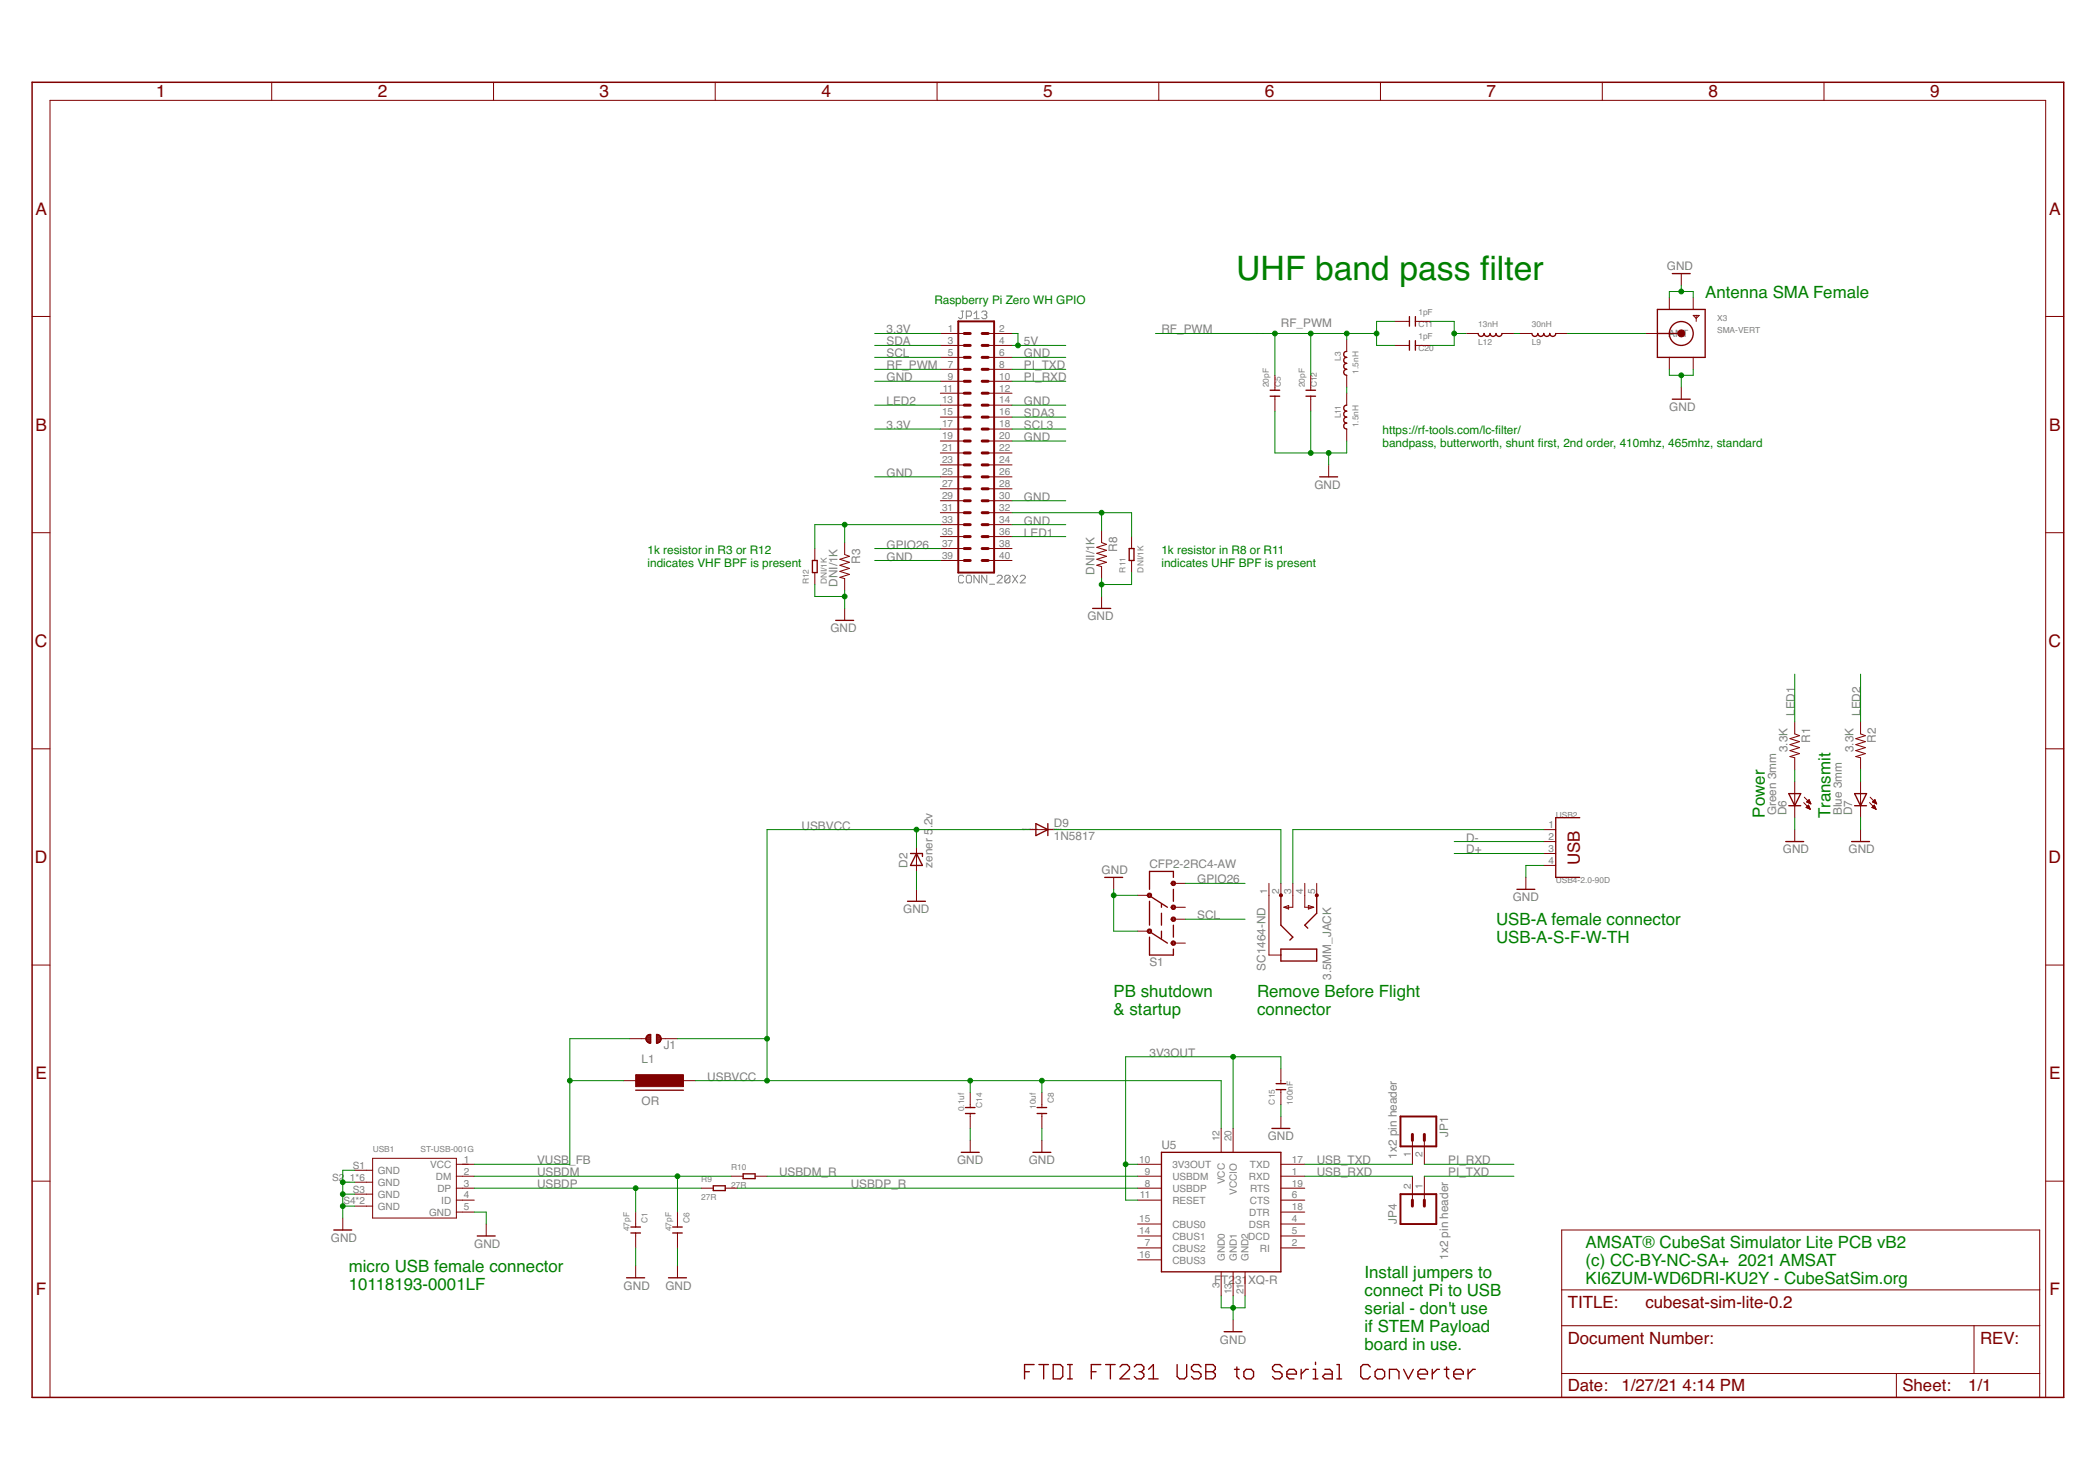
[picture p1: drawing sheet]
<svg xmlns="http://www.w3.org/2000/svg" width="297mm" height="210mm" viewBox="0 0 297 210" stroke-linecap="round" stroke-linejoin="round" font-family="sans-serif">
<g fill="none" stroke="#808080" stroke-width=".14">
<path d="M136.3 44.1h.3M136.5 44.1v.9l-.2 .2h-.2l-.2-.2M137 44.8h.6l.1-.2v-.3l-.1-.2h-.6v1.1M138.1 45.2h.7M138.1 44.4l.4-.3v1.1M139.2 44.3l.2-.2h.3l.2 .2v.1l-.2 .2M139.6 44.6h.1M139.7 44.6l.2 .2v.2l-.2 .2h-.3l-.2-.2M136.6 81.7l-.1-.2h-.4l-.2 .2v.7l.2 .2h.4l.1-.2M137.2 81.5h.4l.1 .2v.7l-.1 .2h-.4l-.2-.2v-.7zM138.8 81.5v1.1l-.7-1.1v1.1M139.9 81.5v1.1l-.7-1.1v1.1"/>
<path d="M140.3 82.8h.7M141.4 81.7l.2-.2h.3l.2 .2v.2l-.7 .7h.7M143.2 81.7l-.2-.2h-.4l-.1 .2v.7M143.2 81.7v.7l-.2 .2h-.4l-.1-.2M143.2 81.7l-.7 .7M143.6 81.5l.7 1.1M144.3 81.5l-.7 1.1M144.7 81.7l.1-.2h.4l.2 .2v.2l-.7 .7h.7"/>
</g>
<g fill="none" stroke="#800000" stroke-width=".19">
<path d="M237.1 38.8h2.5M180.1 56.2h1.3M180.1 55.3h1.3M185.2 56.2h1.3M185.2 55.3h1.3M190.9 49.8a.42 .42 0 0 0-.4 .4 .42 .42 0 0 0 .4 .5 .42 .42 0 0 0-.4 .4 .42 .42 0 0 0 .4 .4 .42 .42 0 0 0-.4 .4 .42 .42 0 0 0 .4 .4 .42 .42 0 0 0-.4 .5 .42 .42 0 0 0 .4 .4M190.9 57.4a.42 .42 0 0 0-.4 .4 .42 .42 0 0 0 .4 .5 .42 .42 0 0 0-.4 .4 .42 .42 0 0 0 .4 .4 .42 .42 0 0 0-.4 .4 .42 .42 0 0 0 .4 .5 .42 .42 0 0 0-.4 .4 .42 .42 0 0 0 .4 .4M199.8 44.9v1.3M199.8 48.3v1.3M200.7 44.9v1.3M200.7 48.3v1.3M209.6 47.3a.42 .42 0 0 0 .4 .4 .42 .42 0 0 0 .4-.4 .42 .42 0 0 0 .4 .4 .42 .42 0 0 0 .5-.4 .42 .42 0 0 0 .4 .4 .42 .42 0 0 0 .4-.4 .42 .42 0 0 0 .4 .4 .42 .42 0 0 0 .5-.4"/>
<path d="M217.2 47.3a.42 .42 0 0 0 .4 .4 .42 .42 0 0 0 .4-.4 .42 .42 0 0 0 .5 .4 .42 .42 0 0 0 .4-.4 .42 .42 0 0 0 .4 .4 .42 .42 0 0 0 .4-.4 .42 .42 0 0 0 .5 .4 .42 .42 0 0 0 .4-.4M235 43.9h6.8v6.8h-6.8zM235 47.3h3.4M237.1 56.6h2.5M115.2 79.4h.7v1.8h-.7zM160.1 77.7h.7v1.7h-.7zM187.1 67.6h2.6M118.5 87.9h2.5M154.9 86.2h2.6M146.9 116.7l1.7 .9-1.7 .8zM148.6 116.7v1.7M224 115.9h-3.4v8.5h3.4"/>
<path d="M253.2 119.3h2.5M253.6 112.5h1.7l-.8 1.7zM253.6 114.2h1.7M262.5 119.3h2.6M263 114.2h1.6M263 112.5h1.6l-.8 1.7zM128.7 127.7h2.5M129.1 121h1.7v.4M129.9 121l.9 1.7h-1.7zM156.6 124.4h2.6M163 132.8v2.6h3.4v-.9M163 127.7v3.4"/>
<path d="M163.2 132.1l2.3 1.6M163.2 127.1l2.3 1.5M164.7 128.1v.5M164.7 129.4v1.7M164.7 132v1M166.4 124.4v-.9h-3.4v2.5M166.4 126v1.7M166.4 131.1v1.7M181.6 126.9v4.2l1.7 1.7-.4 .4M181.6 134.5h5.1v1.7h-5.1zM186.7 126.9v2.5l-1.7 1.7 .4 .5M215.1 126h2.5"/>
<path d="M90.1 154.5h6.8M91.6 147.3h.6M91.6 147.1h.6M91.6 147.1l.1 .5 .4 .2M91.6 147.4h.6M91.7 147l.2-.3 .3-.1v1.2h-.2M91.7 147h.5M91.7 147l-.1 .1M91.7 147.5h.5M91.8 146.8h.4M91.8 147.7h.4M91.9 146.7h.3"/>
<path d="M93.1 147.7h.4M93.1 147.5h.5M93.1 147.4h.6M93.1 147.3h.6M93.1 147.1h.6M93.1 147h.6M93.1 146.8h.5M93.1 146.7h.3M93.5 147.7l-.3 .1M93.7 147l-.3-.3-.3-.1v1.2h.2M93.7 147v.1M93.7 147.1l-.2 .6"/>
<path d="M136.9 157h1.3M136.9 157.8h1.3M147 157h1.4M147 157.8h1.4M180.3 159.9h2.6M180.9 154.4h1.4M180.9 153.6h1.4M47.3 174.3h2.6M67.7 175.2h2.5M89.5 173.9h1.3M89.5 174.8h1.3M95.4 173.9h1.3"/>
<path d="M95.4 174.8h1.3M101.1 168.1h1.7v.6h-1.7zM105.4 166.4h1.7v.6h-1.7zM136.3 163.3h2.5M146.5 163.3h2.5M164.7 163.3h16.9v17h-16.9zM88.8 181.1h2.6M94.8 181.1h2.5M145.3 194.4h.6M146.6 193.4h-1.3v2M147.3 193.4h1.4M148 193.4v2"/>
<path d="M149.3 193.4h1l.4 .3v1.4l-.4 .3h-1zM151.4 193.4h.6M151.4 195.4h.6M151.7 193.4v2M154.7 194.4h.7M156.1 193.4h-1.4v2M156.8 193.4h1.3M157.4 193.4v2M158.8 193.7l.3-.3h.7l.3 .3v.4l-1.3 1.3h1.3M160.8 193.7l.4-.3h.6l.4 .3v.4l-.4 .3M161.5 194.4h.3M161.8 194.4l.4 .4v.3l-.4 .3h-.6l-.4-.3"/>
<path d="M162.9 195.4h1.3M162.9 194.1l.6-.7v2M166.9 193.4v1.7l.3 .3h.7l.4-.3v-1.7M170.3 193.7l-.4-.3h-.6l-.4 .3v.4l.4 .3h.6l.4 .4v.3l-.4 .3h-.6l-.4-.3M171 193.4h1l.3 .3v.4l-.3 .3 .3 .4v.3l-.3 .3h-1zM171 194.4h1M173.6 188.7h2.5M175 194.1h.7M175.4 193.7v1.4l.3 .3M176.4 194.4l.3-.3h.7l.3 .3v.7l-.3 .3h-.7l-.3-.3zM181.8 193.7l-.4-.3h-.6l-.4 .3v.4l.4 .3h.6l.4 .4v.3l-.4 .3h-.6l-.4-.3M182.5 194.8h1.3v-.4l-.3-.3h-.7l-.3 .3v.7l.3 .3h.7"/>
<path d="M184.5 194.1v1.3M185.5 194.1h-.3l-.7 .7M186.2 195.4h.7M186.2 194.1h.3v1.3M186.5 193.1v.3M187.9 194.1h.7l.3 .3v1h-1l-.4-.3 .4-.3h1M189.5 193.4h.4v2M189.5 195.4h.7M194.3 193.7l-.3-.3h-.7l-.4 .3v1.4l.4 .3h.7l.3-.3M195 194.4l.3-.3h.7l.3 .3v.7l-.3 .3h-.7l-.3-.3zM197 195.4v-1.3h1l.4 .3v1M199 194.1l.7 1.3 .7-1.3"/>
<path d="M201 194.8h1.4v-.4l-.3-.3h-.7l-.4 .3v.7l.4 .3h.7M203.1 194.1v1.3M204.1 194.1h-.3l-.7 .7M204.8 194.1h.6M205.1 193.7v1.4l.3 .3M206.1 194.8h1.4v-.4l-.4-.3h-.6l-.4 .3v.7l.4 .3h.6M208.2 194.1v1.3M209.2 194.1h-.4l-.6 .7"/>
<circle cx="238.4" cy="47.3" r="1.69"/>
</g>
<path d="M4.6 11.7h288v186.4h-288z" fill="none" stroke="#800000" stroke-width=".21"/>
<g fill="none" stroke="#800000" stroke-width=".14">
<path d="M38.5 11.7v2.5M70 11.7v2.5M101.4 11.7v2.5M132.9 11.7v2.5M164.3 11.7v2.5M195.7 11.7v2.5M227.2 11.7v2.5M258.6 11.7v2.5M238.4 38.8v1.7M4.6 44.9h2.5M133.3 59.1h3.4M133.3 57.4h3.4"/>
<path d="M133.3 55.7h3.4M133.3 54h3.4M133.3 52.3h3.4M133.3 50.7h3.4M133.3 49h3.4M133.3 47.3h3.4M140.1 59.1h3.4M140.1 57.4h3.4M140.1 55.7h3.4M140.1 54h3.4M140.1 52.3h3.4M140.1 50.7h3.4"/>
<path d="M140.1 49h3.4M140.1 47.3h3.4M180.8 53.2v2.1M180.8 56.2v2.1M185.8 53.2v2.1M185.8 56.2v2.1M190.9 48.1v1.7M190.9 53.2v1.7M190.9 55.7v1.7M197.7 49h2.1M197.7 45.6h2.1M200.7 49h2.1"/>
<path d="M200.7 45.6h2.1M207.9 47.3h1.7M213 47.3h1.7M215.5 47.3h1.7M220.6 47.3h1.7M233.3 47.3h1.7M236.7 42.2v1.7M236.7 50.7v1.6M238.4 54.9v1.7M240.1 44.7h.8l-.4 .4zM240.1 42.2v1.7M240.1 50.7v1.6"/>
<path d="M240.5 44.7v.9M290 44.9h2.6M4.6 75.5h2.5M115.5 77.7v1.7M119.8 76.9v1.7l.6 .2-1.3 .5 1.3 .4-1.3 .4 1.3 .5-1.3 .4 1.3 .4-1.3 .4 .7 .2v1.7M133.3 67.6h3.4M133.3 65.9h3.4M133.3 64.2h3.4M133.3 62.5h3.4M133.3 60.8h3.4M133.3 69.3h3.4M133.3 71h3.4"/>
<path d="M133.3 72.7h3.4M133.3 74.4h3.4M133.3 76.1h3.4M133.3 77.7h3.4M133.3 79.4h3.4M140.1 67.6h3.4M140.1 65.9h3.4M140.1 64.2h3.4M140.1 62.5h3.4M140.1 60.8h3.4M140.1 69.3h3.4M140.1 71h3.4"/>
<path d="M140.1 72.7h3.4M140.1 74.4h3.4M140.1 76.1h3.4M140.1 77.7h3.4M140.1 79.4h3.4M156.2 75.2v1.7l.7 .3-1.4 .4 1.4 .4-1.4 .4 1.4 .4-1.4 .5 1.4 .4-1.4 .4 .7 .2v1.7M160.4 76.1v1.6M160.4 79.4v1.8M188.4 65.9v1.7M190.9 60.8v1.7M290 75.5h2.6M115.5 81.2v1.6"/>
<path d="M119.8 86.2v1.7M156.2 84.5v1.7M4.6 106.1h2.5M146 117.6h3.4M218.9 117.6h1.7M218.9 119.3h1.7M254.5 102.3v1.7l.6 .3-1.3 .4 1.3 .4-1.3 .4 1.3 .5-1.3 .4 1.3 .4-1.3 .4 .7 .2v1.7M254.5 110.8v5.1M254.5 117.6v1.7M255.7 113.7l1 1M255.8 113l1 .9M256.1 114.4h.5"/>
<path d="M256.2 113.7l.3-.4 .3 .6M256.2 113.7l.6 .2M256.2 114.4h.3M256.2 113.7h.4M256.2 114.3h.3M256.2 113.6h.4M256.2 114.5h.4M256.3 114.2h.2M256.3 113.5h.3M256.3 113.7h.4M256.4 114.2h.1M256.4 113.5h.2"/>
<path d="M256.4 114.1l.3 .6-.6-.3zM256.4 114.6h.2M256.5 113.4h.1M256.5 113.8h.2M256.6 114.7h.1M256.6 113.9h.2M263.8 102.3v1.7l.7 .3-1.4 .4 1.4 .4-1.4 .4 1.4 .5-1.4 .4 1.4 .4-1.4 .4 .7 .2v1.7M263.8 110.8v5.1M263.8 117.6v1.7M265.1 113.7l.9 1M265.2 113l.9 .9M265.4 114.4h.5"/>
<path d="M265.4 114.4l.3-.3 .3 .6M265.4 114.4l.6 .3M265.5 114.4h.4M265.5 113.7h.5M265.5 113.7l.3-.4 .3 .6M265.5 113.7l.6 .2M265.5 114.3h.3M265.6 113.6h.3M265.6 114.5h.3M265.6 114.2h.2M265.6 113.7h.4M265.6 113.5h.3"/>
<path d="M265.7 114.2h.1M265.7 113.5h.2M265.7 114.6h.2M265.8 113.4h.1M265.8 113.8h.2M265.9 114.7h.1M266 113.9h.1M290 106.1h2.6M4.6 136.8h2.5M129.9 120.1v3.4M129.9 126v1.7M157.9 124.4v1.6"/>
<path d="M161.3 132h1.7M161.3 126.9h1.7M166.4 128.6h1.7M166.4 133.7h1.7M166.4 130.3h1.7M166.4 125.2h1.7M179.9 125.2v10.2h1.7M181.6 125.2v1.7M182 128.6l.7-.3v.5zM183.3 125.2v3.4h-1.3M185 125.2v3.4h1.3M185.5 128.3l.8 .3-.8 .2z"/>
<path d="M186.7 125.2v1.7M216.3 124.4v1.6M218.9 121h1.7M218.9 122.7h1.7M290 136.8h2.6M88.4 153.2h1.7M89.3 147.2h2.4M93.7 147.2h2.4M96.9 153.2h1.7M137.6 154.9v2.1M137.6 157.8v2.1M147.7 154.9v2.1"/>
<path d="M147.7 157.8v2.1M173.1 159.9v3.4M174.8 159.9v3.4M181.6 151.5v2.1M181.6 154.4v2.1M181.6 158.2v1.7M4.6 167.4h2.5M48.6 172.6v1.7M50.3 165.9h2.5M50.3 167.6h2.5M50.3 169.2h2.5M50.3 170.9h2.5"/>
<path d="M52.8 164.2h11.9v8.4h-11.9zM64.7 165h2.5M64.7 166.7h2.5M64.7 168.4h2.5M64.7 170.1h2.5M64.7 171.8h2.5M68.9 173.5v1.7M90.1 171.8v2.1M90.1 174.8v2.1M90.1 179.4v1.7M96.1 171.8v2.1M96.1 174.8v2.1"/>
<path d="M96.1 179.4v1.7M99.4 168.4h1.7M102.8 168.4h1.7M103.7 166.7h1.7M107.1 166.7h1.7M137.6 161.6v1.7M147.7 161.6v1.7M161.3 165h3.4M161.3 166.7h3.4M161.3 168.4h3.4M161.3 170.1h3.4M161.3 173.5h3.4"/>
<path d="M161.3 175.2h3.4M161.3 176.9h3.4M161.3 178.6h3.4M181.6 165h3.4M181.6 166.7h3.4M181.6 168.4h3.4M181.6 170.1h3.4M181.6 171.8h3.4M181.6 173.5h3.4M181.6 175.2h3.4M181.6 176.9h3.4M200.3 161.6v3.4"/>
<path d="M200.3 166.7v3.4M202 161.6v3.4M202 166.7v3.4M221.4 174.3h67.8v23.8h-67.8zM290 167.4h2.6M7.1 198.1v-183.9h282.9v183.9M173.1 180.3v3.4M174.8 180.3v3.4M174.8 187v1.7M176.5 180.3v3.4M221.4 187.9h67.8M221.4 194.7h67.8"/>
<path d="M221.4 182.8h67.8M268.9 194.7v3.4M279.9 187.9v6.8"/>
</g>
<g fill="none" stroke="#800000" stroke-width=".42">
<path d="M136.7 59.1h.9M136.7 57.4h.9M136.7 55.7h.9M136.7 54h.9M136.7 52.3h.9M136.7 50.7h.9M136.7 49h.9M136.7 47.3h.9M139.3 59.1h.8M139.3 57.4h.8M139.3 55.7h.8M139.3 54h.8"/>
<path d="M139.3 52.3h.8M139.3 50.7h.8M139.3 49h.8M139.3 47.3h.8M136.7 64.2h.9M136.7 65.9h.9M136.7 67.6h.9M136.7 60.8h.9M136.7 62.5h.9M136.7 76.1h.9M136.7 77.7h.9M136.7 79.4h.9"/>
<path d="M136.7 72.7h.9M136.7 74.4h.9M136.7 71h.9M136.7 69.3h.9M139.3 64.2h.8M139.3 65.9h.8M139.3 67.6h.8M139.3 60.8h.8M139.3 62.5h.8M139.3 76.1h.8M139.3 77.7h.8M139.3 79.4h.8"/>
<path d="M139.3 72.7h.8M139.3 74.4h.8M139.3 71h.8M139.3 69.3h.8M200.3 160.8v.8M200.3 170.1v.8M202 160.8v.8M202 170.1v.8"/>
</g>
<path d="M135.9 45.6h5v35.6h-5zM198.6 158.2h5v4.3h-5zM198.6 169.2h5v4.3h-5z" fill="none" stroke="#800000" stroke-width=".28"/>
<g fill="#800000" stroke="#800000" stroke-width=".14">
<path d="M181.5 126.7h.1h.2v.3h-.3z" fill-rule="evenodd"/>
<path d="M186.5 126.7h.2h.2v.3h-.4z" fill-rule="evenodd"/>
<path d="M162.8 131.7h.2a.32 .32 0 0 1 .3 .3 .32 .32 0 0 1-.3 .3h-.2l-.2-.3 .4-.2 .1 .2-.2 .1-.1-.1h-.2z" fill-rule="evenodd"/>
<path d="M166.1 133.5l.3-.2a.32 .32 0 0 1 .3 .4 .32 .32 0 0 1-.3 .3h-.2l-.2-.3h.2l.1-.2 .2 .1v.2h-.2l-.1-.1h-.2z" fill-rule="evenodd"/>
<path d="M166.1 130.1l.3-.1a.32 .32 0 0 1 .3 .3 .32 .32 0 0 1-.3 .3h-.2l-.2-.3 .5-.1v.2h-.2l-.1-.1h-.2z" fill-rule="evenodd"/>
<path d="M166.1 128.4l.3-.1a.32 .32 0 0 1 .3 .3 .32 .32 0 0 1-.3 .3h-.2l-.2-.3 .5-.1v.1l-.2 .1-.1-.1h-.2z" fill-rule="evenodd"/>
<path d="M166.1 125l.3-.1a.32 .32 0 0 1 .3 .3 .32 .32 0 0 1-.3 .3h-.2l-.2-.3 .5-.1v.1l-.1 .1-.4-.1z" fill-rule="evenodd"/>
<path d="M162.8 126.6h.2a.32 .32 0 0 1 .3 .3 .32 .32 0 0 1-.3 .3h-.2l-.2-.3 .4-.2 .1 .2-.2 .1-.1-.1h-.2z" fill-rule="evenodd"/>
<circle cx="238.4" cy="47.3" r=".51"/>
</g>
<path d="M90.1 152.3h6.8v1.7h-6.8z" fill="#800000" stroke="#800000" stroke-width=".14"/>
<g fill="none" stroke="#008000" stroke-width=".14">
<path d="M124 50.7h9.3M124 57.4h9.3M124 54h9.3M124 47.3h9.3M124 49h9.3M124 52.3h9.3M143.5 50.7h7.6M143.5 57.4h7.6M143.5 54h7.6M143.5 47.3h.8v1.7M143.5 49h7.6M143.5 52.3h7.6"/>
<path d="M143.5 59.1h7.6M163.8 47.3h31.4M180.8 58.3v5.9h10.1v-1.7M180.8 47.3v5.9M185.8 47.3v5.9M185.8 58.3v5.9M190.9 47.3v.8M190.9 54.9v.8M197.7 45.6h-2.5v3.4h2.5M202.8 45.6h3.4v3.4h-3.4M206.2 47.3h1.7M214.7 47.3h.8"/>
<path d="M222.3 47.3h11M236.7 42.2v-.9h3.4v.9M236.7 52.3v.9h3.4v-.9M238.4 40.5v.8M238.4 53.2v1.7M119.8 74.4v2.5M124 79.4h9.3M124 67.6h9.3M124 60.8h9.3M124 77.7h9.3M133.3 74.4h-17.8v3.3M143.5 62.5h7.6"/>
<path d="M143.5 71h7.6M143.5 74.4h7.6M143.5 72.7h16.9v3.4M143.5 60.8h7.6M143.5 76.1h7.6M156.2 72.7v2.5M188.4 64.2v1.7M115.5 82.8v1.7h4.3M119.8 83.7v2.5M156.2 82v2.5M160.4 81.2v1.6h-4.2M254.5 95.5v6.8"/>
<path d="M263.8 95.5v6.8M129.9 117.6v2.5M146 117.6h-37.2v35.6M149.4 117.6h32.2v7.6M206.2 119.3h12.7M218.9 117.6h-35.6v7.6M254.5 109.1v1.7M254.5 115.9v1.7M263.8 109.1v1.7M263.8 115.9v1.7M129.9 123.5v2.5M157.9 126v6h3.4"/>
<path d="M157.9 126.9h3.4M168.1 130.3h8.4M168.1 125.2h8.4M206.2 121h12.7M218.9 122.7h-2.6v1.7M80.8 153.2h7.6M89.3 147.2h-8.5v17.8h-13.6M96.1 147.2h12.7M98.6 153.2h74.5v6.7M137.6 153.2v1.7M137.6 159.9v1.7M147.7 153.2v1.7"/>
<path d="M147.7 159.9v1.7M174.8 149.8v10.1M181.6 151.5v-1.7h-22v20.3h1.7M181.6 156.5v1.7M48.6 167.6h1.7M48.6 169.2h1.7M48.6 170.9h1.7M50.3 165.9h-1.7v6.7M67.2 171.8h1.7v1.7M67.2 166.7h36.5M67.2 168.4h32.2M90.1 168.4v3.4"/>
<path d="M90.1 176.9v2.5M96.1 166.7v5.1M96.1 176.9v2.5M104.5 168.4h56.8M108.8 166.7h52.5M159.6 165h1.7M185 166.7h15.3M185 165h15.3M202 166.7h12.7M202 165h12.7M173.1 183.7v1.7h3.4v-1.7M174.8 183.7v3.3"/>
</g>
<g fill="#008000" stroke="#008000" stroke-width=".14">
<circle cx="238.4" cy="41.3" r=".34"/>
<circle cx="238.4" cy="53.2" r=".34"/>
<circle cx="157.9" cy="126.9" r=".34"/>
<circle cx="156.2" cy="82.8" r=".34"/>
<circle cx="185.8" cy="64.2" r=".34"/>
<circle cx="188.4" cy="64.2" r=".34"/>
<circle cx="48.6" cy="167.6" r=".34"/>
<circle cx="48.6" cy="169.2" r=".34"/>
<circle cx="48.6" cy="170.9" r=".34"/>
<circle cx="174.8" cy="185.4" r=".34"/>
<circle cx="119.8" cy="84.5" r=".34"/>
<circle cx="195.2" cy="47.3" r=".34"/>
<circle cx="190.9" cy="47.3" r=".34"/>
<circle cx="185.8" cy="47.3" r=".34"/>
<circle cx="180.8" cy="47.3" r=".34"/>
<circle cx="144.3" cy="49" r=".34"/>
<circle cx="156.2" cy="72.7" r=".34"/>
<circle cx="206.2" cy="47.3" r=".34"/>
<circle cx="96.1" cy="166.7" r=".34"/>
<circle cx="90.1" cy="168.4" r=".34"/>
<circle cx="80.8" cy="153.2" r=".34"/>
<circle cx="174.8" cy="149.8" r=".34"/>
<circle cx="159.6" cy="165" r=".34"/>
<circle cx="129.9" cy="117.6" r=".34"/>
<circle cx="137.6" cy="153.2" r=".34"/>
<circle cx="147.7" cy="153.2" r=".34"/>
<circle cx="108.8" cy="153.2" r=".34"/>
<circle cx="108.8" cy="147.2" r=".34"/>
<circle cx="119.8" cy="74.4" r=".34"/>
</g>
<g font-size="4.8" fill="#008000">
<text x="175.3" y="39.6">UHF band pass flter</text>
<text x="209.9" y="39.6">i</text>
</g>
<g font-size="2.5" fill="#800000">
<text x="22.1" y="13.8">1</text>
<text x="53.6" y="13.8">2</text>
<text x="85" y="13.8">3</text>
<text x="116.5" y="13.8">4</text>
<text x="147.9" y="13.8">5</text>
<text x="179.3" y="13.8">6</text>
<text x="210.8" y="13.8">7</text>
<text x="242.2" y="13.8">8</text>
<text x="273.7" y="13.8">9</text>
<text x="5" y="30.4">A</text>
<text x="290.5" y="30.4">A</text>
<text x="5" y="61">B</text>
<text x="290.5" y="61">B</text>
<text x="4.9" y="91.7">C</text>
<text x="290.4" y="91.7">C</text>
<text x="4.9" y="122.3">D</text>
<text x="290.4" y="122.3">D</text>
<text x="5" y="153">E</text>
<text x="290.5" y="153">E</text>
<text x="5.1" y="183.6">F</text>
<text x="290.6" y="183.6">F</text>
</g>
<g font-size="2.4" fill="#008000">
<text x="241.8" y="42.2">Antenna SMA Female</text>
<text x="250.2" y="115.9" transform="rotate(-90 250.2 115.9)">Power</text>
<text x="259.6" y="115.9" transform="rotate(-90 259.6 115.9)">Transmit</text>
<text x="212.1" y="131.1">USB-A female connector</text>
<text x="212.1" y="133.7">USB-A-S-F-W-TH</text>
<text x="157.9" y="141.3">PB shutdown</text>
<text x="157.9" y="143.8">&amp; startup</text>
<text x="178.2" y="141.3">Remove Before Flight</text>
<text x="178.2" y="143.8">connector</text>
<text x="224.8" y="176.9">AMSAT® CubeSat Simulator Lite PCB vB2</text>
<text x="224.8" y="179.4">(c) CC-BY-NC-SA+ 2021 AMSAT</text>
<text x="49.5" y="180.3">micro USB female connector</text>
<text x="49.5" y="182.8">10118193-0001LF</text>
<text x="193.5" y="181.1">Install jumpers to</text>
<text x="193.5" y="183.7">connect Pi to USB</text>
<text x="224.8" y="182">KI6ZUM-WD6DRI-KU2Y - CubeSatSim.org</text>
<text x="193.5" y="186.2">serial - don't use</text>
<text x="193.5" y="188.7">if STEM Payload</text>
<text x="193.5" y="191.3">board in use.</text>
</g>
<g font-size="2.4" fill="#800000">
<text x="224" y="122.7" transform="rotate(-90 224 122.7)">USB</text>
<text x="222.3" y="185.3">TITLE:</text>
<text x="233.3" y="185.3">cubesat-sim-lite-0.2</text>
<text x="222.3" y="190.4">Document Number:</text>
<text x="280.7" y="190.4">REV:</text>
<text x="222.3" y="197.2">Date:</text>
<text x="229.9" y="197.2">1/27/21</text>
<text x="238.5" y="197.2">4:14 PM</text>
<text x="269.7" y="197.2">Sheet:</text>
<text x="279" y="197.2">1/1</text>
</g>
<g font-size="1.7" fill="#808080">
<text x="236.3" y="38.3">GND</text>
<text x="125.7" y="47.3">3.3V</text>
<text x="164.7" y="47.3">RF_PWM</text>
<text x="181.6" y="46.4">RF_PWM</text>
<text x="125.7" y="50.6">SCL</text>
<text x="125.7" y="48.9">SDA</text>
<text x="125.7" y="52.3">RF_PWM</text>
<text x="145.2" y="50.6">GND</text>
<text x="145.2" y="48.9">5V</text>
<text x="145.2" y="52.3">PI_TXD</text>
<text x="125.7" y="54">GND</text>
<text x="125.7" y="57.4">LED2</text>
<text x="145.2" y="57.4">GND</text>
<text x="145.2" y="59.1">SDA3</text>
<text x="145.2" y="54">PI_RXD</text>
<text x="236.7" y="58.3">GND</text>
<text x="125.7" y="60.8">3.3V</text>
<text x="145.2" y="62.5">GND</text>
<text x="145.2" y="60.8">SCL3</text>
<text x="125.7" y="67.6">GND</text>
<text x="145.2" y="71">GND</text>
<text x="186.4" y="69.3">GND</text>
<text x="125.7" y="77.8">GPIO26</text>
<text x="145.2" y="74.4">GND</text>
<text x="145.2" y="76.1">LED1</text>
<text x="118.8" y="83.2" transform="rotate(-90 118.8 83.2)">DNI/1K</text>
<text x="122" y="79.9" transform="rotate(-90 122 79.9)">R3</text>
<text x="125.7" y="79.4">GND</text>
<text x="155.2" y="81.5" transform="rotate(-90 155.2 81.5)">DNI/1K</text>
<text x="158.4" y="78.2" transform="rotate(-90 158.4 78.2)">R8</text>
<text x="117.7" y="89.6">GND</text>
<text x="154.2" y="87.9">GND</text>
<text x="254.5" y="101.5" transform="rotate(-90 254.5 101.5)">LED1</text>
<text x="263.8" y="101.5" transform="rotate(-90 263.8 101.5)">LED2</text>
<text x="253.5" y="106.6" transform="rotate(-90 253.5 106.6)">3.3K</text>
<text x="256.7" y="105.3" transform="rotate(-90 256.7 105.3)">R1</text>
<text x="262.8" y="106.6" transform="rotate(-90 262.8 106.6)">3.3K</text>
<text x="266" y="105.3" transform="rotate(-90 266 105.3)">R2</text>
<text x="113.7" y="117.6">USBVCC</text>
<text x="132.2" y="117.4" transform="rotate(-90 132.2 117.4)">.2v</text>
<text x="149.4" y="119.1">1N5817</text>
<text x="149.4" y="117.3">D9</text>
<text x="207.9" y="119.3">D-</text>
<text x="251.8" y="115.5" transform="rotate(-90 251.8 115.5)">Green 3mm</text>
<text x="253.3" y="115.5" transform="rotate(-90 253.3 115.5)">D6</text>
<text x="261.2" y="115.5" transform="rotate(-90 261.2 115.5)">Blue 3mm</text>
<text x="262.6" y="115.5" transform="rotate(-90 262.6 115.5)">D7</text>
<text x="128.7" y="123" transform="rotate(-90 128.7 123)">D2</text>
<text x="132.2" y="123" transform="rotate(-90 132.2 123)">zener 5</text>
<text x="156.2" y="123.8">GND</text>
<text x="163" y="123">CFP2-2RC4-AW</text>
<text x="169.8" y="125.2">GPIO26</text>
<text x="207.9" y="121">D+</text>
<text x="252.8" y="121">GND</text>
<text x="262.1" y="121">GND</text>
<text x="128.1" y="129.4">GND</text>
<text x="169.8" y="130.3">SCL</text>
<text x="214.5" y="127.7">GND</text>
<text x="163" y="136.9">S1</text>
<text x="179.4" y="137.6" transform="rotate(-90 179.4 137.6)">SC1464-ND</text>
<text x="188.7" y="138.9" transform="rotate(-90 188.7 138.9)">3.5MM_JACK</text>
<text x="94.1" y="148.7">J1</text>
<text x="163" y="149.8">3V3OUT</text>
<text x="91" y="150.6">L1</text>
<text x="100.3" y="153.2">USBVCC</text>
<text x="91" y="156.5">OR</text>
<text x="179.8" y="161.6">GND</text>
<text x="205.3" y="161.1" transform="rotate(-90 205.3 161.1)">JP1</text>
<text x="76.1" y="166.7">USBDM</text>
<text x="76.1" y="165">VUSB_FB</text>
<text x="110.5" y="166.7">USBDM_R</text>
<text x="135.7" y="165">GND</text>
<text x="145.9" y="165">GND</text>
<text x="164.7" y="162.8">U5</text>
<text x="186.7" y="165">USB_TXD</text>
<text x="186.7" y="166.7">USB_RXD</text>
<text x="198.1" y="164.2" transform="rotate(-90 198.1 164.2)">1x2 pin header</text>
<text x="205.3" y="166.7">PI_TXD</text>
<text x="205.3" y="165">PI_RXD</text>
<text x="76.1" y="168.4">USBDP</text>
<text x="120.6" y="168.4">USBDP_R</text>
<text x="198.1" y="173.5" transform="rotate(-90 198.1 173.5)">JP4</text>
<text x="46.9" y="176">GND</text>
<text x="67.2" y="176.9">GND</text>
<text x="205.3" y="178.6" transform="rotate(-90 205.3 178.6)">1x2 pin header</text>
<text x="88.4" y="182.8">GND</text>
<text x="94.4" y="182.8">GND</text>
<text x="172.1" y="182">F</text>
<text x="173.2" y="182">T2</text>
<text x="175.1" y="182">31</text>
<text x="177" y="182">XQ-R</text>
<text x="173" y="190.4">GND</text>
</g>
<g font-size="1.7" fill="#008000">
<text x="132.5" y="43">Raspberry Pi Zero WH GPIO</text>
<text x="196" y="61.6">https://rf-tools.com/lc-flter/</text>
<text x="196" y="63.4">bandpass, butterworth, shunt frst, 2nd order, 410mhz, 465mhz, standard</text>
<text x="212" y="61.6">i</text>
<text x="218" y="63.4">i</text>
<text x="91.8" y="78.5">1k resistor in R3 or R12</text>
<text x="91.8" y="80.3">indicates VHF BPF is present</text>
<text x="164.7" y="78.5">1k resistor in R8 or R11</text>
<text x="164.7" y="80.3">indicates UHF BPF is present</text>
</g>
<g font-size="1.4" fill="#808080">
<text x="134.4" y="47">1</text>
<text x="141.7" y="47">2</text>
<text x="236.5" y="47.8">ANT</text>
<text x="134.4" y="48.7">3</text>
<text x="134.4" y="50.4">5</text>
<text x="134.4" y="52.1">7</text>
<text x="134.4" y="53.8">9</text>
<text x="141.7" y="53.8">10</text>
<text x="141.7" y="52.1">8</text>
<text x="141.7" y="50.4">6</text>
<text x="141.7" y="48.7">4</text>
<text x="133.6" y="57.2">13</text>
<text x="133.6" y="58.9">15</text>
<text x="133.7" y="55.5">11</text>
<text x="141.7" y="58.9">16</text>
<text x="141.7" y="57.2">14</text>
<text x="141.7" y="55.5">12</text>
<text x="133.6" y="60.6">17</text>
<text x="133.6" y="62.3">19</text>
<text x="133.6" y="64">21</text>
<text x="133.6" y="65.7">23</text>
<text x="141.7" y="65.7">24</text>
<text x="141.7" y="64">22</text>
<text x="141.7" y="62.3">20</text>
<text x="141.7" y="60.6">18</text>
<text x="133.6" y="67.4">25</text>
<text x="133.6" y="69">27</text>
<text x="133.6" y="70.7">29</text>
<text x="141.7" y="67.4">26</text>
<text x="141.7" y="69">28</text>
<text x="141.7" y="70.7">30</text>
<text x="133.6" y="72.4">31</text>
<text x="133.6" y="74.1">33</text>
<text x="133.6" y="75.8">35</text>
<text x="133.6" y="77.5">37</text>
<text x="141.7" y="72.4">32</text>
<text x="141.7" y="74.1">34</text>
<text x="141.7" y="75.8">36</text>
<text x="141.7" y="77.5">38</text>
<text x="133.6" y="79.2">39</text>
<text x="141.7" y="79.2">40</text>
<text x="219.6" y="117.3">1</text>
<text x="219.6" y="119">2</text>
<text x="219.6" y="120.7">3</text>
<text x="219.6" y="122.4">4</text>
<text x="179.7" y="126.7" transform="rotate(-90 179.7 126.7)">1</text>
<text x="181.4" y="126.7" transform="rotate(-90 181.4 126.7)">2</text>
<text x="183.1" y="126.7" transform="rotate(-90 183.1 126.7)">3</text>
<text x="184.8" y="126.7" transform="rotate(-90 184.8 126.7)">4</text>
<text x="186.5" y="126.7" transform="rotate(-90 186.5 126.7)">5</text>
<text x="172.9" y="161.8" transform="rotate(-90 172.9 161.8)">12</text>
<text x="174.6" y="161.8" transform="rotate(-90 174.6 161.8)">20</text>
<text x="47.1" y="167.3">S2_1*6</text>
<text x="50" y="165.6">S1</text>
<text x="53.6" y="166.4">GND</text>
<text x="61" y="165.5">VCC</text>
<text x="61.8" y="167.2">DM</text>
<text x="65.8" y="164.8">1</text>
<text x="65.8" y="166.5">2</text>
<text x="161.5" y="164.8">10</text>
<text x="162.3" y="166.5">9</text>
<text x="166.2" y="165.5">3V3OUT</text>
<text x="166.2" y="167.2">USBDM</text>
<text x="173.7" y="167.9" transform="rotate(-90 173.7 167.9)">VCC</text>
<text x="177.1" y="167.2">RXD</text>
<text x="177.2" y="165.5">TXD</text>
<text x="183.2" y="164.8">17</text>
<text x="183.2" y="166.5">1</text>
<text x="200" y="164" transform="rotate(-90 200 164)">1</text>
<text x="201.7" y="164" transform="rotate(-90 201.7 164)">2</text>
<text x="48.7" y="170.7">S4*2</text>
<text x="50" y="169">S3</text>
<text x="53.6" y="168.1">GND</text>
<text x="53.6" y="169.8">GND</text>
<text x="53.6" y="171.5">GND</text>
<text x="60.8" y="172.3">GND</text>
<text x="62" y="168.9">DP</text>
<text x="62.6" y="170.6">ID</text>
<text x="65.8" y="168.2">3</text>
<text x="65.8" y="169.9">4</text>
<text x="65.8" y="171.6">5</text>
<text x="161.5" y="173.3">15</text>
<text x="161.6" y="169.9">11</text>
<text x="162.3" y="168.2">8</text>
<text x="166.2" y="168.9">USBDP</text>
<text x="166.2" y="170.6">RESET</text>
<text x="166.2" y="174">CBUS0</text>
<text x="175.3" y="169.4" transform="rotate(-90 175.3 169.4)">VCCIO</text>
<text x="177.1" y="174">DSR</text>
<text x="177.1" y="172.3">DTR</text>
<text x="177.2" y="170.6">CTS</text>
<text x="177.2" y="168.9">RTS</text>
<text x="183.2" y="168.2">19</text>
<text x="183.2" y="169.9">6</text>
<text x="183.2" y="171.6">18</text>
<text x="183.2" y="173.3">4</text>
<text x="200" y="168.5" transform="rotate(-90 200 168.5)">2</text>
<text x="201.7" y="168.5" transform="rotate(-90 201.7 168.5)">1</text>
<text x="161.5" y="174.9">14</text>
<text x="161.5" y="178.3">16</text>
<text x="162.3" y="176.6">7</text>
<text x="166.2" y="175.7">CBUS1</text>
<text x="166.2" y="177.4">CBUS2</text>
<text x="166.2" y="179.1">CBUS3</text>
<text x="173.7" y="178.7" transform="rotate(-90 173.7 178.7)">GND0</text>
<text x="175.3" y="178.7" transform="rotate(-90 175.3 178.7)">GND1</text>
<text x="177" y="175.7">DCD</text>
<text x="177" y="178.7" transform="rotate(-90 177 178.7)">GND2</text>
<text x="178.6" y="177.4">RI</text>
<text x="183.2" y="174.9">5</text>
<text x="183.2" y="176.6">2</text>
<text x="172.9" y="182.6" transform="rotate(-90 172.9 182.6)">3</text>
<text x="174.6" y="183.4" transform="rotate(-90 174.6 183.4)">13</text>
<text x="176.3" y="183.4" transform="rotate(-90 176.3 183.4)">21</text>
</g>
<g font-size="1.2" fill="#808080">
<text x="201.1" y="44.7">1pF</text>
<text x="201.1" y="46.4">C11</text>
<text x="209.6" y="46.4">13nH</text>
<text x="217.2" y="46.4">30nH</text>
<text x="243.5" y="45.6">X3</text>
<text x="243.5" y="47.3">SMA-VERT</text>
<text x="190.1" y="51.1" transform="rotate(-90 190.1 51.1)">L3</text>
<text x="192.6" y="53" transform="rotate(-90 192.6 53)">1.5nH</text>
<text x="201.1" y="48.1">1pF</text>
<text x="201.1" y="49.8">C20</text>
<text x="209.6" y="48.9">L12</text>
<text x="217.2" y="48.9">L9</text>
<text x="179.9" y="54.9" transform="rotate(-90 179.9 54.9)">20pF</text>
<text x="181.6" y="54.9" transform="rotate(-90 181.6 54.9)">C5</text>
<text x="185" y="54.9" transform="rotate(-90 185 54.9)">20pF</text>
<text x="186.7" y="54.9" transform="rotate(-90 186.7 54.9)">C12</text>
<text x="190.1" y="59.3" transform="rotate(-90 190.1 59.3)">L11</text>
<text x="192.6" y="60.6" transform="rotate(-90 192.6 60.6)">1.5nH</text>
<text x="114.7" y="82.8" transform="rotate(-90 114.7 82.8)">R12</text>
<text x="117.2" y="82.8" transform="rotate(-90 117.2 82.8)">DNI/1K</text>
<text x="159.6" y="81.1" transform="rotate(-90 159.6 81.1)">R11</text>
<text x="162.1" y="81.1" transform="rotate(-90 162.1 81.1)">DNI/1K</text>
<text x="220.6" y="115.9">USB2</text>
<text x="220.6" y="125.2">USB4-2.0-90D</text>
<text x="136.7" y="157.5" transform="rotate(-90 136.7 157.5)">0.1uf</text>
<text x="139.3" y="157" transform="rotate(-90 139.3 157)">C14</text>
<text x="146.9" y="157.2" transform="rotate(-90 146.9 157.2)">10uf</text>
<text x="149.4" y="156.4" transform="rotate(-90 149.4 156.4)">C8</text>
<text x="180.8" y="156.5" transform="rotate(-90 180.8 156.5)">C15</text>
<text x="183.3" y="156.5" transform="rotate(-90 183.3 156.5)">100nF</text>
<text x="52.8" y="163.3">USB1</text>
<text x="59.6" y="163.3">ST-USB-001G</text>
<text x="99.4" y="167.6">R9</text>
<text x="103.7" y="165.9">R10</text>
<text x="91.8" y="173.3" transform="rotate(-90 91.8 173.3)">C1</text>
<text x="97.7" y="173.3" transform="rotate(-90 97.7 173.3)">C6</text>
<text x="99.4" y="170.1">27R</text>
<text x="103.7" y="168.4">27R</text>
<text x="89.3" y="174.5" transform="rotate(-90 89.3 174.5)">47pF</text>
<text x="95.2" y="174.5" transform="rotate(-90 95.2 174.5)">47pF</text>
</g>
<g font-size=".4" fill="#808080">
<text x="144.9" y="117.7">SpiceOrder 1</text>
<text x="148.3" y="117.7">SpiceOrder 2</text>
</g>
</svg>
